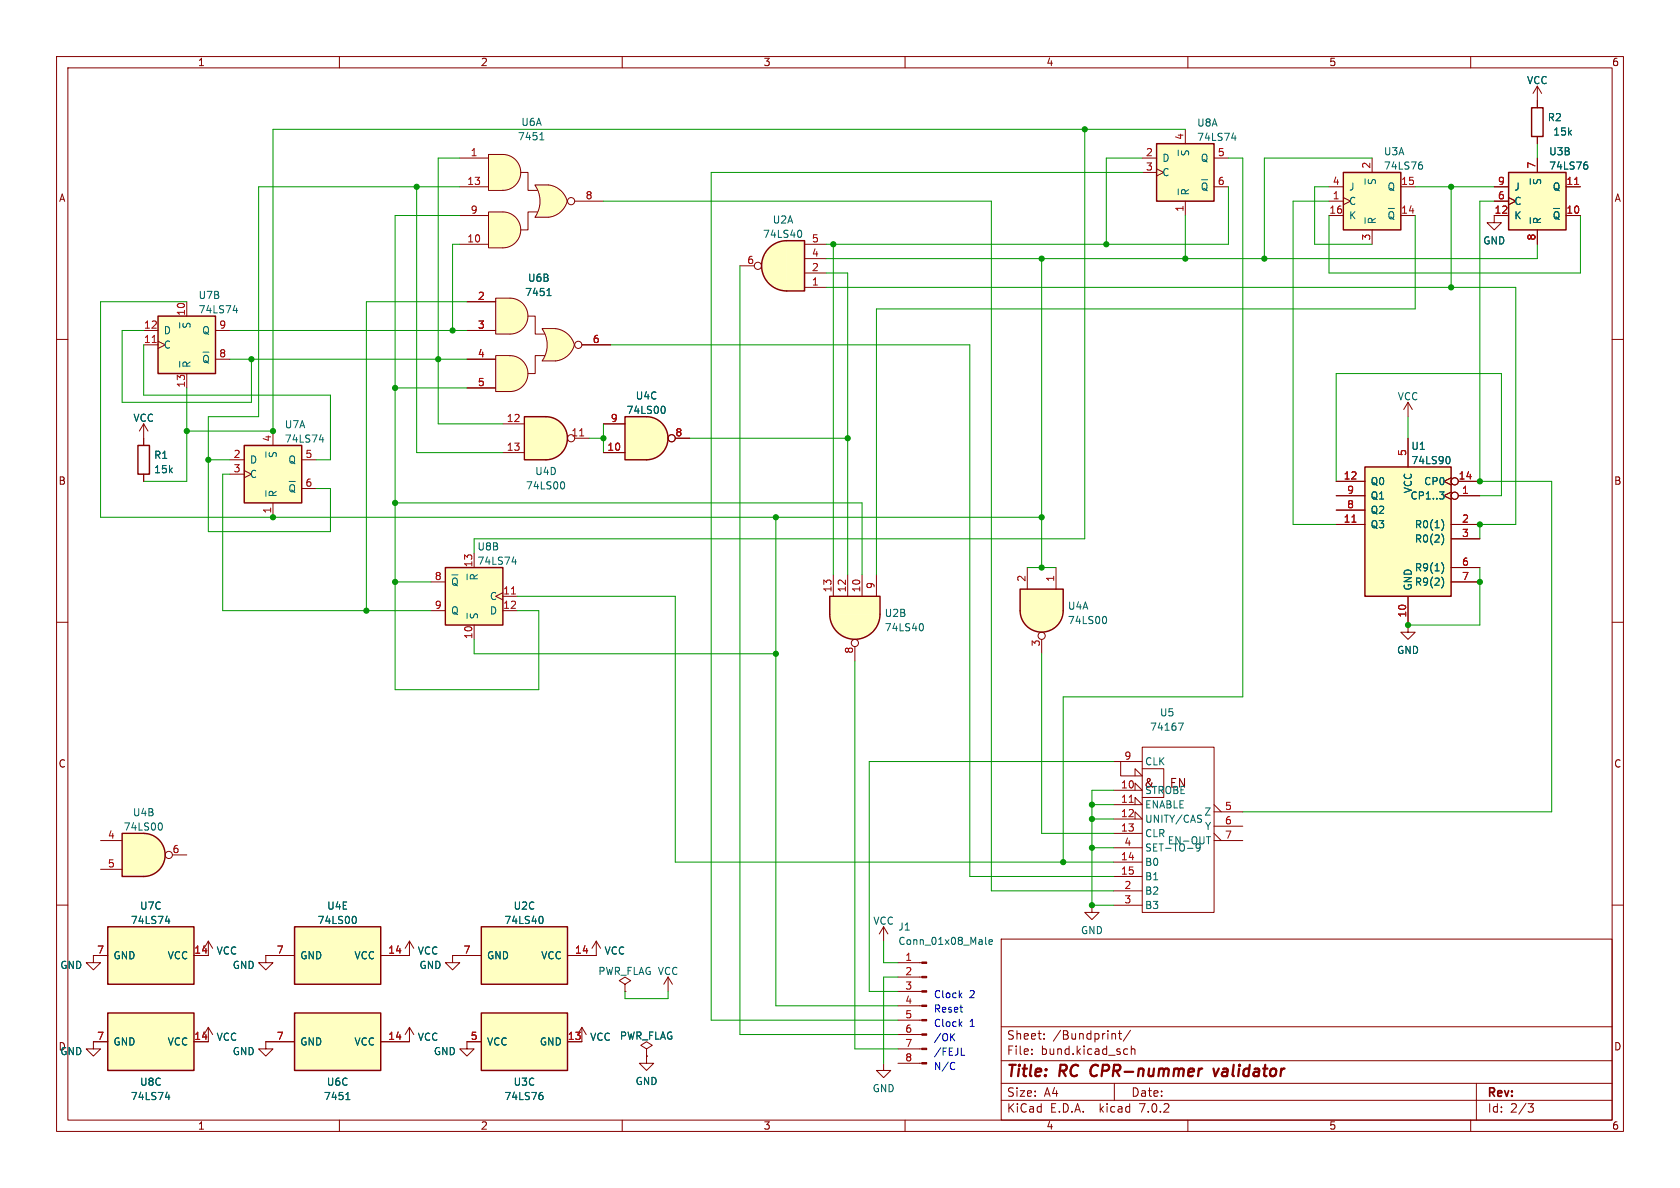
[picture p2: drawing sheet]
<svg xmlns="http://www.w3.org/2000/svg" width="297mm" height="210mm" viewBox="0 0 297 210" stroke-linecap="round" stroke-linejoin="round" font-family="sans-serif">
<g fill="none" stroke="#840000" stroke-width=".18">
<path d="M10 10h277v190h-277zM12 12h273v186h-273zM60 10v2M110 10v2M160 10v2M210 10v2M260 10v2M10 60h2M285 60h2M10 110h2M285 110h2M10 160h2"/>
<path d="M285 160h2M80 168.9h5.1M105.4 166.4l-.8 1.2M105.4 166.4v2.5h-5.1M105.4 166.4l.8 1.2M177 166h108v32h-108zM60 198v2M85.1 184.2h-2.6v1.2h1.3l-1.3 1.3-1.2-1.3h1.2M100.3 184.2h2.6M110 198v2M160 198v2M177 194.5h108"/>
<path d="M177 191.5h108M177 187.5h108M177 181.5h108M182.4 186.3v.1M182.4 185.5v.1M184.6 183.6v.1M184.6 182.8v.1M197 182.7l.2 .2v.8M197 191.5v3M197.7 182.7h.6M197.9 182.2v1.3l.4 .2M198.9 185.4l.5 .1"/>
<path d="M199.4 186.3l-.5 .1M199.9 182.1l-1.3 2M200 185.5l.2-.1 .4 .1v.9M200 184.9v1.5M210 198v2M260 198v2M261 191.5v6.5M270.1 195.1h1l-.5 .6 .4 .1 .1 .5-.3 .3h-.4"/>
</g>
<path d="M214.5 188.9l.3 1.3 .7-1.3" fill="none" stroke="#840000" stroke-width=".4"/>
<g fill="#ffffc2" stroke="#ffffc2" stroke-width=".18">
<path d="M85.1 179.1h15.2v10.1h-15.2z"/>
<path d="M85.1 163.8h15.2v10.2h-15.2z"/>
<path d="M136 43.8a4.4 4.4 0 0 1 3.1-1.3v8.9a4.4 4.4 0 0 1-4.1-2.7 4.4 4.4 0 0 1 1-4.9z"/>
</g>
<path d="M85.1 179.1h15.2v10.1h-15.2zM85.1 163.8h15.2v10.2h-15.2z" fill="none" stroke="#840000" stroke-width=".25"/>
<path d="M95.7 162a.79 .79 0 0 1 0 1.3M95.5 193.6h.3l.2 .2-.1 .5-.4 .1M95.6 193.1h.3" fill="none" stroke="#006464" stroke-width=".18"/>
<path d="M139.1 42.5h3.1v8.9h-3.1z" fill="#ffffc2"/>
<path d="M136 43.8a4.4 4.4 0 0 1 3.1-1.3h3.1v8.9h-3.1a4.4 4.4 0 0 1-4.1-2.7 4.4 4.4 0 0 1 1-4.9z" fill="none" stroke="#840000" stroke-width=".25"/>
<g fill="none" stroke="#840000" stroke-width=".18">
<path d="M130.8 47h2.5M142.2 50.8h3.8M142.2 48.3h3.8M142.2 45.7h3.8M142.2 43.2h3.8"/>
<circle cx="134" cy="47" r=".63"/>
</g>
<path d="M141.4 40.7a.79 .79 0 0 1 0 1.3" fill="none" stroke="#006464" stroke-width=".18"/>
<g fill="#ffffc2" stroke="#ffffc2" stroke-width=".18">
<path d="M88.9 37.5a3.2 3.2 0 0 1 3.2 3.1 3.2 3.2 0 0 1-3.2 3.2z"/>
<path d="M88.9 27.3a3.2 3.2 0 0 1 3.2 3.2 3.2 3.2 0 0 1-3.2 3.2z"/>
</g>
<g fill="#ffffc2">
<path d="M86.4 37.5h2.5v6.3h-2.5z"/>
<path d="M86.4 27.3h2.5v6.4h-2.5z"/>
<path d="M94.6 32.7h2.4v5.7h-2.4l.6-1.2 .3-1.1-.2-1.9z"/>
</g>
<g fill="#ffffc2" stroke="#ffffc2" stroke-width=".18">
<path d="M96.6 34.6l3.7 1a3.8 3.8 0 0 1-3.3 2.8z"/>
<path d="M97 32.7a3.9 3.9 0 0 1 3.3 2.9l-3.8 1z"/>
<path d="M19 179.1h15.3v10.1h-15.3z"/>
<path d="M19 163.8h15.3v10.2h-15.3z"/>
<path d="M25.4 147.3a3.8 3.8 0 0 1 3.8 3.8 3.8 3.8 0 0 1-3.8 3.8z"/>
</g>
<g fill="none" stroke="#840000" stroke-width=".18">
<path d="M81.3 27.9h5.1M81.3 33h5.1M81.3 38.1h5.1M86.4 37.5h2.5a3.2 3.2 0 0 1 3.2 3.1 3.2 3.2 0 0 1-3.2 3.2h-2.5zM86.4 27.3h2.5a3.2 3.2 0 0 1 3.2 3.2 3.2 3.2 0 0 1-3.2 3.2h-2.5zM92.1 30.5h1.2v3.2h1.7M94.6 32.7h2.4a3.9 3.9 0 0 1 3.3 2.9 3.8 3.8 0 0 1-3.3 2.8h-2.4l.6-1.2 .3-1.1-.2-1.9zM95 37.5h-1.7v3.1h-1.2M101.6 35.6h5.1M81.3 43.2h5.1M16.5 168.9h2.5M36.8 166.4v2.5h-2.5"/>
<path d="M36.8 166.4l-.7 1.2M36.8 166.4l.8 1.2M16.5 184.2h2.5M34.3 184.2h2.5M102.9 181.6l-.8 1.3M102.9 181.6v2.6M102.9 181.6l.7 1.3"/>
<circle cx="101" cy="35.6" r=".63"/>
</g>
<path d="M95.4 24.7h.8M95.7 23.6l.1-.2v1.3M29.2 162.8h.8M29.8 162.4v.9M29.2 194h.8M29.8 193.5v.9" fill="none" stroke="#006464" stroke-width=".18"/>
<path d="M19 179.1h15.3v10.1h-15.3zM19 163.8h15.3v10.2h-15.3z" fill="none" stroke="#840000" stroke-width=".25"/>
<path d="M21.6 147.3h3.8v7.6h-3.8z" fill="#ffffc2"/>
<path d="M27.9 55.9h10.2v10.1h-10.2zM24.4 78.7h2v5.1h-2zM43.2 78.7h10.1v10.2h-10.1zM78.7 100.3h10.2v10.2h-10.2zM21.6 147.3h3.8a3.8 3.8 0 0 1 3.8 3.8 3.8 3.8 0 0 1-3.8 3.8h-3.8zM52.1 179.1h15.2v10.1h-15.2zM52.1 163.8h15.2v10.2h-15.2z" fill="none" stroke="#840000" stroke-width=".25"/>
<g fill="none" stroke="#840000" stroke-width=".18">
<path d="M25.4 58.4h2.5M33 53.3v2.6M38.1 58.4h2.5M25.4 61h2.5M25.4 74.9v3.8M25.4 74.9l-.8 1.3M25.4 74.9l.8 1.3M27.9 60.3l1.3 .7-1.3 .6M33 66v2.6M38.1 63.5h2.5M48.3 76.2v2.5M25.4 83.8v1.3"/>
<path d="M40.6 81.3h2.6M40.6 83.8h2.6M43.2 83.2l1.2 .6-1.2 .7M48.3 88.9v2.5M53.3 81.3h2.6M53.3 86.4h2.6M83.8 97.8v2.5M76.2 108h2.5M76.2 102.9h2.5M83.8 110.5v2.5M88.9 104.8l-1.3 .6 1.3 .6M88.9 105.4h2.5"/>
<path d="M88.9 108h2.5M17.8 148.6h3.8M17.8 153.7h3.8M30.5 151.1h2.5M16.5 168.9v1.3h1.3l-1.3 1.3-1.3-1.3h1.3M52.1 168.9h-5.1v1.3h1.3l-1.3 1.3-1.3-1.3h1.3M72.4 166.4v2.5h-5.1M72.4 166.4l-.8 1.2M72.4 166.4l.8 1.2M80 168.9v1.3h1.3l-1.3 1.3-1.3-1.3h1.3M110.5 174l1-.6-1-.7-1 .7 1 .6v1.3M110.5 175.3h.1"/>
<path d="M118.1 172.7l-.8 1.3M118.1 172.7v2.6M118.1 172.7l.8 1.3M158.7 177.8h4.3M158.7 175.3h4.3M158.7 172.7h4.3M158.7 170.2h4.3M16.5 184.2v1.2h1.3l-1.3 1.3-1.3-1.3h1.3M36.8 181.6l-.7 1.3M36.8 181.6v2.6M36.8 181.6l.8 1.3M52.1 184.2h-5.1v1.2h1.3l-1.3 1.3-1.3-1.3h1.3"/>
<path d="M72.4 181.6v2.6h-5.1M72.4 181.6l-.8 1.3M72.4 181.6l.8 1.3M114.3 185.4l1-.6-1-.6-1 .6 1 .6v1.3M114.3 186.7h.1M114.3 186.7v1.3h1.3l-1.3 1.2-1.3-1.2h1.3M156.2 188v1.2h1.3l-1.3 1.3-1.3-1.3h1.3M158.7 188h4.3M158.7 185.4h4.3M158.7 182.9h4.3M158.7 180.3h4.3"/>
<circle cx="29.8" cy="151.1" r=".63"/>
</g>
<g fill="none" stroke="#006464" stroke-width=".18">
<path d="M31.8 57v1M32.4 57.1l-.1 .5 .3 .3M41.2 54.9h.8M41.8 54.5v.8M31.8 63.9v1M32.6 64l-.3 .2v.5h1.3M35.9 62.2h1.1M36 63.2a.42 .42 0 0 1 .4-.4 .42 .42 0 0 1 .4 .4M47 79.9v.9M47.6 80v.5l.2 .2M56.5 77.7h.7M57.1 77.3v.9"/>
<path d="M47 86.7v1.1M47.8 86.9l-.2 .2v.5h1.2M51.1 85.1h1.1M51.2 86.1a.42 .42 0 0 1 .5-.4 .42 .42 0 0 1 .4 .4M90.5 99.3h.8M91.1 98.9v.9M79.9 101.6h1.1M80 102.6a.42 .42 0 0 1 .4-.4 .42 .42 0 0 1 .4 .4M82.6 101.5v1M82.6 108.4v.9M83.2 108.5l-.1 .5 .3 .2M83.4 101.6l-.3 .2v.5h1.3"/>
<path d="M28.4 145.5a.79 .79 0 0 1 0 1.2M62.7 162a.79 .79 0 0 1 0 1.3M174.2 165.7v1.1l.2 .2M174.8 166.5l.7-.1-.1-.2-.4-.1-.2 .2 .1 .6h.5M61.1 194.4h.8M61.4 193.3l.1-.2v1.3"/>
</g>
<g fill="#ffffc2" stroke="#ffffc2" stroke-width=".18">
<path d="M78.7 100.3h10.2v10.2h-10.2z"/>
<path d="M52.1 179.1h15.2v10.1h-15.2z"/>
<path d="M52.1 163.8h15.2v10.2h-15.2z"/>
<path d="M43.2 78.7h10.1v10.2h-10.1z"/>
<path d="M27.9 55.9h10.2v10.1h-10.2z"/>
<path d="M146.7 108.6h8.9a4.4 4.4 0 0 1-4.5 4.4 4.4 4.4 0 0 1-4.4-4.4z"/>
</g>
<path d="M26.9 60.6h.7M90.4 105h.7" fill="none" stroke="#a90000" stroke-width=".18"/>
<g fill="#840000" stroke="#840000" stroke-width=".18">
<path d="M163 187.8h.8v.3h-.8z"/>
<path d="M163 185.3h.8v.2h-.8z"/>
<path d="M163 182.8h.8v.2h-.8z"/>
<path d="M163 180.2h.8v.3h-.8z"/>
<path d="M163 177.7h.8v.2h-.8z"/>
<path d="M163 175.1h.8v.3h-.8z"/>
<path d="M163 172.6h.8v.2h-.8z"/>
<path d="M163 170.1h.8v.2h-.8z"/>
</g>
<path d="M146.7 105.4h8.9v3.2h-8.9z" fill="#ffffc2"/>
<path d="M146.7 105.4h8.9v3.2a4.4 4.4 0 0 1-4.5 4.4 4.4 4.4 0 0 1-4.4-4.4z" fill="none" stroke="#840000" stroke-width=".25"/>
<g fill="none" stroke="#840000" stroke-width=".18">
<path d="M147.3 101.6v3.8M149.9 101.6v3.8M151.1 114.3v2.5M152.4 101.6v3.8M154.9 101.6v3.8"/>
<circle cx="151.1" cy="113.7" r=".63"/>
</g>
<path d="M162.9 110.2a.79 .79 0 0 1 0 1.3" fill="none" stroke="#006464" stroke-width=".18"/>
<path d="M180.3 108h7.7a3.8 3.8 0 0 1-3.9 3.7 3.8 3.8 0 0 1-3.8-3.7z" fill="#ffffc2" stroke="#ffffc2" stroke-width=".18"/>
<path d="M180.3 104.1h7.7v3.9h-7.7z" fill="#ffffc2"/>
<path d="M180.3 104.1h7.7v3.9a3.8 3.8 0 0 1-3.9 3.7 3.8 3.8 0 0 1-3.8-3.7z" fill="none" stroke="#840000" stroke-width=".25"/>
<g fill="none" stroke="#840000" stroke-width=".18">
<path d="M181.6 100.3v3.8M184.1 113v2.6M186.7 100.3v3.8M193 160v1.3h1.3l-1.3 1.3-1.2-1.3h1.2"/>
<circle cx="184.1" cy="112.4" r=".63"/>
</g>
<path d="M195.3 109a.79 .79 0 0 1 0 1.2" fill="none" stroke="#006464" stroke-width=".18"/>
<path d="M114.3 73.7a3.8 3.8 0 0 1 3.8 3.8 3.8 3.8 0 0 1-3.8 3.8z" fill="#ffffc2" stroke="#ffffc2" stroke-width=".18"/>
<path d="M110.5 73.7h3.8v7.6h-3.8z" fill="#ffffc2"/>
<path d="M204.5 25.4h10.1v10.2h-10.1zM110.5 73.7h3.8a3.8 3.8 0 0 1 3.8 3.8 3.8 3.8 0 0 1-3.8 3.8h-3.8z" fill="none" stroke="#840000" stroke-width=".25"/>
<g fill="none" stroke="#840000" stroke-width=".18">
<path d="M201.9 27.9h2.6M201.9 30.5h2.6M204.5 29.8l1.2 .7-1.2 .6M209.5 22.9v2.5M209.5 35.6v2.5M214.6 27.9h2.6M214.6 33h2.6M106.7 74.9h3.8M119.4 77.5h2.5M106.7 80h3.8M196.8 139.7h5.1l-1.2-1.3v1.3M196.8 134.6h5.1"/>
<path d="M198.1 134.6v2.6h3.8l-1.2-1.3v1.3M201.9 132.1h12.7v29.2h-12.7zM201.9 135.9h3.8v5.1h-3.8M196.8 142.2h5.1l-1.2-1.2v1.2M196.8 144.8h5.1l-1.2-1.3v1.3M196.8 147.3h5.1M196.8 152.4h5.1M196.8 154.9h5.1M196.8 157.5h5.1M196.8 149.9h5.1M214.6 143.5h5.1M214.6 142.2l1.3 1.3"/>
<path d="M214.6 146.1h5.1M214.6 148.6h5.1M214.6 147.3l1.3 1.3M156.2 163.8l-.8 1.3M156.2 163.8v2.6M156.2 163.8l.8 1.3M196.8 160h5.1"/>
<circle cx="118.7" cy="77.5" r=".63"/>
</g>
<g fill="none" stroke="#006464" stroke-width=".18">
<path d="M208.3 26.5v1M208.3 33.4v1M208.9 26.7v.4l.2 .3M209.1 33.5l-.2 .3v.4h1.2M212.4 31.8h1.1M212.5 32.8a.42 .42 0 0 1 .4-.5 .42 .42 0 0 1 .5 .5M217.7 24.4h.8M218.4 24v.8M117.3 71.8a.79 .79 0 0 1 0 1.3M208.3 127.8h.9l-.6 1.3M212.2 149.9l-.3 .5h-.3M212.4 144.9v.1"/>
<path d="M213.3 147.9h.7"/>
</g>
<path d="M199.6 141.8h.8" fill="none" stroke="#a90000" stroke-width=".18"/>
<g fill="#ffffc2" stroke="#ffffc2" stroke-width=".18">
<path d="M204.5 25.4h10.1v10.2h-10.1z"/>
<path d="M96.5 73.7a3.8 3.8 0 0 1 3.8 3.8 3.8 3.8 0 0 1-3.8 3.8z"/>
</g>
<path d="M92.7 73.7h3.8v7.6h-3.8z" fill="#ffffc2"/>
<path d="M92.7 73.7h3.8a3.8 3.8 0 0 1 3.8 3.8 3.8 3.8 0 0 1-3.8 3.8h-3.8z" fill="none" stroke="#840000" stroke-width=".25"/>
<g fill="none" stroke="#840000" stroke-width=".18">
<path d="M88.9 74.9h3.8M101.6 77.5h2.5M88.9 80h3.8"/>
<circle cx="101" cy="77.5" r=".63"/>
</g>
<path d="M102.5 77.1h.7" fill="none" stroke="#a90000" stroke-width=".18"/>
<path d="M99.5 85.2a.79 .79 0 0 1 0 1.2" fill="none" stroke="#006464" stroke-width=".18"/>
<g fill="#ffffc2" stroke="#ffffc2" stroke-width=".18">
<path d="M90.2 62.9a3.2 3.2 0 0 1 3.1 3.1 3.2 3.2 0 0 1-3.1 3.2z"/>
<path d="M90.2 52.7a3.2 3.2 0 0 1 3.1 3.2 3.2 3.2 0 0 1-3.1 3.2z"/>
</g>
<g fill="#ffffc2">
<path d="M87.6 62.9h2.6v6.3h-2.6z"/>
<path d="M87.6 52.7h2.6v6.4h-2.6z"/>
<path d="M95.8 58.1h2.4v5.7h-2.4l.7-1.2 .2-1.1-.2-1.9z"/>
</g>
<g fill="#ffffc2" stroke="#ffffc2" stroke-width=".18">
<path d="M97.8 60l3.7 1a3.8 3.8 0 0 1-3.3 2.8z"/>
<path d="M98.2 58.1a3.9 3.9 0 0 1 3.3 2.9l-3.7 1z"/>
<path d="M266.7 30.5h10.2v10.1h-10.2z"/>
<path d="M237.5 30.5h10.1v10.1h-10.1z"/>
<path d="M241.3 82.6h15.2v22.8h-15.2z"/>
</g>
<g fill="none" stroke="#840000" stroke-width=".18">
<path d="M271.8 15.2v3.9M271.8 15.2l-.8 1.3M271.8 15.2l.7 1.3M234.9 38.1h2.6M234.9 33h2.6M234.9 35.6h2.6M237.5 34.9l1.3 .7-1.3 .6M242.6 27.9v2.6M247.6 38.1h2.6M247.6 33h2.6M264.2 33h2.5M264.2 35.6h2.5"/>
<path d="M266.7 34.9l1.3 .7-1.3 .6M266.7 38.1h-2.5v1.3h1.2l-1.2 1.2-1.3-1.2h1.3M271.8 24.1v1.3M271.8 27.9v2.6M276.9 38.1h2.5M276.9 33h2.5M82.5 53.3h5.1M82.5 58.4h5.1M87.6 52.7h2.6a3.2 3.2 0 0 1 3.1 3.2 3.2 3.2 0 0 1-3.1 3.2h-2.6zM93.3 55.9h1.3v3.2h1.7M95.8 58.1h2.4a3.9 3.9 0 0 1 3.3 2.9 3.8 3.8 0 0 1-3.3 2.8h-2.4l.7-1.2 .2-1.1-.2-1.9zM242.6 40.6v2.6"/>
<path d="M271.8 40.6v2.6M25.4 77.5v1.2M82.5 63.5h5.1M82.5 68.6h5.1M87.6 62.9h2.6a3.2 3.2 0 0 1 3.1 3.1 3.2 3.2 0 0 1-3.1 3.2h-2.6zM96.3 62.9h-1.7v3.1h-1.3M102.9 61h5M106.7 74.9h3.8M119.4 77.5h2.5M248.9 71.1l.8 1.3M248.9 71.1v2.6M248.9 77.5v5.1"/>
<path d="M248.9 71.1l-.7 1.3M25.4 83.8v1.3M106.7 80h3.8M236.2 87.6h5.1M236.2 92.7h5.1M236.2 85.1h5.1M236.2 90.2h5.1M256.5 87l-1.2 .6 1.2 .7M256.5 84.5l-1.2 .6 1.2 .6M256.5 92.7h5.1M256.5 95.3h5.1M257.8 87.6h3.8"/>
<path d="M257.8 85.1h3.8M248.9 105.4v6.4h-1.3l1.3 1.2 1.3-1.2h-1.3M256.5 100.3h5.1M256.5 102.9h5.1M16.5 168.9h2.5M34.3 168.9h2.5M47 168.9h5.1M67.3 168.9h5.1M80 168.9h5.1M100.3 168.9h5.1M16.5 184.2h2.5M34.3 184.2h2.5"/>
<path d="M47 184.2h5.1M67.3 184.2h5.1M82.5 184.2h2.6M100.3 184.2h2.6M114.3 186.7h.1"/>
<circle cx="102.2" cy="61" r=".63"/>
<circle cx="118.7" cy="77.5" r=".63"/>
<circle cx="257.2" cy="85.1" r=".63"/>
<circle cx="257.2" cy="87.6" r=".63"/>
</g>
<g fill="none" stroke="#006464" stroke-width=".18">
<path d="M241.3 31.6v1M241.3 38.5v1M241.9 31.7v.5l.2 .3M242.1 38.6l-.2 .2v.5h1.3M245.4 36.8h1.1M245.5 37.8a.42 .42 0 0 1 .5-.4 .42 .42 0 0 1 .4 .4M251 29.1h.3l.2 .3-.1 .4-.4 .1M251.1 28.6h.3M270.5 31.6v1M270.5 38.5v1M271.2 31.7l-.1 .5 .2 .3M271.3 38.6l-.2 .2v.5h1.3"/>
<path d="M274.6 36.8h1.1M274.8 37.8a.42 .42 0 0 1 .4-.4 .42 .42 0 0 1 .4 .4M280.2 29.1l.4 .1 .1 .2-.1 .4-.4 .1M280.3 28.6h.3M96.7 52.3h.7M96.9 51.2l.2-.2v1.3M117.3 71.8a.79 .79 0 0 1 0 1.3M254.5 86.9h.8l-.4 .5M254.9 91.9a1.49 1.49 0 0 1 0 1.8M254.9 94.4a1.49 1.49 0 0 1 0 1.9M254.9 99.5a1.49 1.49 0 0 1 0 1.8M255.2 87.5l.1 .2-.1 .5"/>
<path d="M256 80.7a.79 .79 0 0 1 0 1.3M254.9 102.1a1.49 1.49 0 0 1 0 1.8M29.2 162.8h.8M29.8 162.4v.9M62.7 162a.79 .79 0 0 1 0 1.3M95.7 162a.79 .79 0 0 1 0 1.3M29.2 194h.8M29.8 193.5v.9M61.1 194.4h.8M61.4 193.3l.1-.2v1.3M95.5 193.6h.3l.2 .2-.1 .5-.4 .1M95.6 193.1h.3"/>
</g>
<path d="M270.8 19.1h2v5h-2zM237.5 30.5h10.1v10.1h-10.1zM266.7 30.5h10.2v10.1h-10.2zM241.3 82.6h15.2v22.8h-15.2z" fill="none" stroke="#840000" stroke-width=".25"/>
<path d="M278.4 32.6h.7M239 92.3h.7" fill="none" stroke="#a90000" stroke-width=".18"/>
<path d="M168.2 183.3l.6 .7M168.5 187.8l.3 .1M168.8 189l-.3 .1M168.8 182.7l-.7 .8M169.9 186.5h.6" fill="none" stroke="#0000c2" stroke-width=".18"/>
<g fill="none" stroke="#009600" stroke-width=".18">
<path d="M73.7 33v47h15.2M81.3 33h-35.6v40.7h-8.9v20.3h21.6v-7.6h-2.5M81.3 38.1h-11.5v83.8h25.4v-13.9h-3.8M81.3 27.9h-3.8v47h11.4M106.7 35.6h68.6v121.9h21.5M191.8 22.9v72.4h-108v2.5M201.9 30.5h-76.2v149.8h33M201.9 27.9h-6.3v15.3M209.5 22.9h-161.2v53.3h-15.3M209.5 38.1v7.6M217.2 27.9h2.5v95.3h-31.7v29.2M217.2 33v10.2h-71.2"/>
<path d="M234.9 35.6h-6.3v57.1h7.6M234.9 33h-2.5v10.2h10.2M234.9 38.1v10.2h44.5v-10.2M242.6 27.9h-19.1v17.8M250.2 38.1v16.5h-95.3v47M250.2 33h14M256.5 33v17.8M264.2 35.6h-2.6v49.5h12.7v58.4h-54.6M271.8 25.4v2.5M25.4 58.4h-3.8v12.7h22.8v-7.6M33 53.3h-15.2v38.1h166.3M40.6 58.4h41.9"/>
<path d="M81.3 43.2h-1.3v15.2M82.5 53.3h-17.7v54.7M130.8 47v135.9h27.9M146 50.8h122v41.9h-6.4v2.6M146 48.3h3.9v53.3M147.3 43.2v58.4M184.1 45.7v54.6M271.8 43.2v2.5h-125.8M25.4 61v8.9h33v11.4h-2.5M33 68.6v16.5h-7.6M40.6 63.5h41.9M69.8 68.6h12.7"/>
<path d="M104.1 77.5h2.6M106.7 74.9v5.1M107.9 61h63.5v93.9h25.4M121.9 77.5h28M248.9 73.7v3.8M36.8 81.3h3.8M40.6 83.8h-1.2v24.2h36.8M69.8 88.9h82.6v12.7M137.2 91.4v86.4h21.5M236.2 85.1v-19.1h29.2v21.6h-3.8M69.8 102.9h6.4M83.8 113v2.6h53.4"/>
<path d="M91.4 105.4h28v47h77.4M151.1 116.8v68.6h7.6M181.6 100.3h5.1M184.1 115.6v31.7h12.7M261.6 100.3v10.2h-12.7M196.8 139.7h-3.8v20.3h3.8M196.8 134.6h-43.1v40.7h5M193 142.2h3.8M193 144.8h3.8M193 149.9h3.8M110.5 175.3v1.2h7.6v-1.2M156.2 166.4v3.8h2.5"/>
<path d="M158.7 172.7h-2.5v15.3"/>
</g>
<g fill="#009600" stroke="#009600" stroke-width=".18">
<circle cx="184.1" cy="45.7" r=".46"/>
<circle cx="147.3" cy="43.2" r=".46"/>
<circle cx="64.8" cy="108" r=".46"/>
<circle cx="69.8" cy="88.9" r=".46"/>
<circle cx="69.8" cy="102.9" r=".46"/>
<circle cx="137.2" cy="91.4" r=".46"/>
<circle cx="137.2" cy="115.6" r=".46"/>
<circle cx="106.7" cy="77.5" r=".46"/>
<circle cx="149.9" cy="77.5" r=".46"/>
<circle cx="193" cy="149.9" r=".46"/>
<circle cx="184.1" cy="91.4" r=".46"/>
<circle cx="184.1" cy="100.3" r=".46"/>
<circle cx="193" cy="142.2" r=".46"/>
<circle cx="193" cy="144.8" r=".46"/>
<circle cx="191.8" cy="22.9" r=".46"/>
<circle cx="195.6" cy="43.2" r=".46"/>
<circle cx="36.8" cy="81.3" r=".46"/>
<circle cx="48.3" cy="91.4" r=".46"/>
<circle cx="48.3" cy="76.2" r=".46"/>
<circle cx="248.9" cy="110.5" r=".46"/>
<circle cx="209.5" cy="45.7" r=".46"/>
<circle cx="261.6" cy="92.7" r=".46"/>
<circle cx="261.6" cy="102.9" r=".46"/>
<circle cx="223.5" cy="45.7" r=".46"/>
<circle cx="256.5" cy="50.8" r=".46"/>
<circle cx="256.5" cy="33" r=".46"/>
<circle cx="261.6" cy="85.1" r=".46"/>
<circle cx="188" cy="152.4" r=".46"/>
<circle cx="193" cy="160" r=".46"/>
<circle cx="80" cy="58.4" r=".46"/>
<circle cx="44.4" cy="63.5" r=".46"/>
<circle cx="33" cy="76.2" r=".46"/>
<circle cx="69.8" cy="68.6" r=".46"/>
<circle cx="77.5" cy="63.5" r=".46"/>
<circle cx="73.7" cy="33" r=".46"/>
</g>
<g font-size="2.8" fill="#840000">
<text x="178" y="190.8">Title:</text>
<text x="187.4" y="190.8">RC CPR-nummer</text>
<text x="215.9" y="190.8">validator</text>
</g>
<g font-size="2.1" fill="#006464">
<text x="202.2" y="139.4">&amp;</text>
<text x="206.7" y="139.4">EN</text>
</g>
<g font-size="2.1" fill="#840000">
<text x="178" y="183.9">Sheet:</text>
<text x="186.2" y="183.9">/Bundprint/</text>
<text x="178" y="186.6">File:</text>
<text x="184" y="186.6">bund.kicad_sch</text>
<text x="178" y="196.8">KiCad</text>
<text x="178" y="194">Size:</text>
<text x="184.6" y="194">A4</text>
<text x="185.7" y="196.8">E.D.A.</text>
<text x="194.4" y="196.8">kicad</text>
<text x="200" y="194">Date:</text>
<text x="201.5" y="196.8">7.0.2</text>
<text x="263" y="194.2">Rev:</text>
<text x="263" y="196.8">Id:</text>
<text x="267" y="196.8">2/3</text>
</g>
<g font-size="1.8" fill="#840000">
<text x="35" y="11.8">1</text>
<text x="85" y="11.8">2</text>
<text x="135" y="11.8">3</text>
<text x="185" y="11.8">4</text>
<text x="235" y="11.8">5</text>
<text x="285" y="11.8">6</text>
<text x="10.4" y="35.8">A</text>
<text x="285.4" y="35.8">A</text>
<text x="10.3" y="85.8">B</text>
<text x="285.3" y="85.8">B</text>
<text x="10.3" y="135.8">C</text>
<text x="285.3" y="135.8">C</text>
<text x="285.3" y="185.8">D</text>
<text x="35" y="199.8">1</text>
<text x="85" y="199.8">2</text>
<text x="135" y="199.8">3</text>
<text x="185" y="199.8">4</text>
<text x="235" y="199.8">5</text>
<text x="285" y="199.8">6</text>
</g>
<g font-size="1.8" fill="#006464">
<text x="269.9" y="15">VCC</text>
<text x="92.1" y="22.4">U6A</text>
<text x="211.6" y="22.5">U8A</text>
<text x="273.6" y="21.6">R2</text>
<text x="91.5" y="25">7451</text>
<text x="205.5" y="28.8">D</text>
<text x="211" y="27.8" transform="rotate(-90 211 27.8)">~{S}</text>
<text x="211.6" y="25.1">74LS74</text>
<text x="212.2" y="28.8">Q</text>
<text x="244.6" y="27.6">U3A</text>
<text x="273.8" y="27.6">U3B</text>
<text x="274.7" y="24.1">15k</text>
<text x="205.5" y="31.3">C</text>
<text x="211" y="34.5" transform="rotate(-90 211 34.5)">~{R}</text>
<text x="212.2" y="34.5">~{Q}</text>
<text x="238.5" y="33.8">J</text>
<text x="244" y="32.8" transform="rotate(-90 244 32.8)">~{S}</text>
<text x="244.6" y="30.1">74LS76</text>
<text x="245.2" y="33.8">Q</text>
<text x="267.7" y="33.8">J</text>
<text x="273.2" y="32.8" transform="rotate(-90 273.2 32.8)">~{S}</text>
<text x="273.8" y="30.1">74LS76</text>
<text x="274.4" y="33.8">Q</text>
<text x="136.6" y="39.7">U2A</text>
<text x="238.5" y="36.4">C</text>
<text x="238.5" y="38.9">K</text>
<text x="244" y="39.6" transform="rotate(-90 244 39.6)">~{R}</text>
<text x="245.2" y="39.5">~{Q}</text>
<text x="267.7" y="38.9">K</text>
<text x="267.7" y="36.4">C</text>
<text x="273.2" y="39.6" transform="rotate(-90 273.2 39.6)">~{R}</text>
<text x="274.4" y="39.5">~{Q}</text>
<text x="134.8" y="42.2">74LS40</text>
<text x="262.2" y="43.4">GND</text>
<text x="35" y="53">U7B</text>
<text x="92.8" y="52.5">7451</text>
<text x="93.3" y="50">U6B</text>
<text x="29" y="59.2">D</text>
<text x="34.5" y="58.2" transform="rotate(-90 34.5 58.2)">~{S}</text>
<text x="35" y="55.5">74LS74</text>
<text x="35.6" y="59.2">Q</text>
<text x="29" y="61.8">C</text>
<text x="34.5" y="65" transform="rotate(-90 34.5 65)">~{R}</text>
<text x="35.6" y="64.9">~{Q}</text>
<text x="112.3" y="70.8">U4C</text>
<text x="247" y="70.9">VCC</text>
<text x="23.5" y="74.7">VCC</text>
<text x="50.3" y="75.9">U7A</text>
<text x="110.7" y="73.3">74LS00</text>
<text x="27.2" y="81.3">R1</text>
<text x="27.2" y="83.8">15k</text>
<text x="44.2" y="82.1">D</text>
<text x="49.7" y="81.1" transform="rotate(-90 49.7 81.1)">~{S}</text>
<text x="50.3" y="78.4">74LS74</text>
<text x="50.9" y="82.1">Q</text>
<text x="249.4" y="79.7">U1</text>
<text x="249.4" y="82.2">74LS90</text>
<text x="44.2" y="84.6">C</text>
<text x="49.7" y="87.9" transform="rotate(-90 49.7 87.9)">~{R}</text>
<text x="50.9" y="87.8">~{Q}</text>
<text x="92.9" y="86.7">74LS00</text>
<text x="94.6" y="84.1">U4D</text>
<text x="242.3" y="85.9">Q0</text>
<text x="242.3" y="88.5">Q1</text>
<text x="249.2" y="88.5">CP1..3</text>
<text x="249.7" y="87.3" transform="rotate(-90 249.7 87.3)">VCC</text>
<text x="251.6" y="85.9">CP0</text>
<text x="242.3" y="93.5">Q3</text>
<text x="242.3" y="91">Q2</text>
<text x="250" y="93.5">R0(1)</text>
<text x="84.3" y="97.5">U8B</text>
<text x="84.3" y="100">74LS74</text>
<text x="250" y="96.1">R0(2)</text>
<text x="250" y="101.2">R9(1)</text>
<text x="79.8" y="104.3">~{Q}</text>
<text x="85.3" y="102.7" transform="rotate(-90 85.3 102.7)">~{R}</text>
<text x="86.5" y="106.2">C</text>
<text x="188.7" y="107.9">U4A</text>
<text x="249.7" y="104.4" transform="rotate(-90 249.7 104.4)">GND</text>
<text x="250" y="103.7">R9(2)</text>
<text x="79.8" y="108.8">Q</text>
<text x="85.3" y="109.5" transform="rotate(-90 85.3 109.5)">~{S}</text>
<text x="86.5" y="108.8">D</text>
<text x="156.3" y="109.2">U2B</text>
<text x="156.3" y="111.7">74LS40</text>
<text x="188.7" y="110.5">74LS00</text>
<text x="246.9" y="115.8">GND</text>
<text x="203.2" y="129.3">74167</text>
<text x="205" y="126.8">U5</text>
<text x="202.4" y="135.4">CLK</text>
<text x="202.4" y="140.5">STROBE</text>
<text x="202.4" y="143.1">ENABLE</text>
<text x="21.8" y="147">74LS00</text>
<text x="23.4" y="144.4">U4B</text>
<text x="202.4" y="145.6">UNITY/CAS</text>
<text x="202.4" y="148.1">CLR</text>
<text x="206.3" y="149.4">EN-OUT</text>
<text x="212.8" y="144.3">Z</text>
<text x="212.9" y="146.9">Y</text>
<text x="202.4" y="153.2">B0</text>
<text x="202.4" y="155.8">B1</text>
<text x="202.4" y="150.7">SET-TO-9</text>
<text x="24.7" y="161">U7C</text>
<text x="57.8" y="161">U4E</text>
<text x="90.7" y="161">U2C</text>
<text x="202.4" y="158.3">B2</text>
<text x="202.4" y="160.8">B3</text>
<text x="23.1" y="163.5">74LS74</text>
<text x="56.1" y="163.5">74LS00</text>
<text x="89.1" y="163.5">74LS40</text>
<text x="154.3" y="163.6">VCC</text>
<text x="158.8" y="164.7">J1</text>
<text x="158.8" y="167.2">Conn_01x08_Male</text>
<text x="191" y="165.3">GND</text>
<text x="10.6" y="171.4">GND</text>
<text x="20.1" y="169.7">GND</text>
<text x="29.5" y="169.7">VCC</text>
<text x="38.2" y="168.9">VCC</text>
<text x="41.1" y="171.4">GND</text>
<text x="53.1" y="169.7">GND</text>
<text x="62.5" y="169.7">VCC</text>
<text x="73.8" y="168.9">VCC</text>
<text x="74.1" y="171.4">GND</text>
<text x="86.1" y="169.7">GND</text>
<text x="95.6" y="169.7">VCC</text>
<text x="105.7" y="172.5">PWR_FLAG VCC</text>
<text x="106.8" y="168.9">VCC</text>
<text x="10.3" y="185.8">D</text>
<text x="20.1" y="185">GND</text>
<text x="29.5" y="185">VCC</text>
<text x="38.2" y="184.1">VCC</text>
<text x="53.1" y="185">GND</text>
<text x="62.5" y="185">VCC</text>
<text x="73.8" y="184.1">VCC</text>
<text x="86.1" y="185">VCC</text>
<text x="95.3" y="185">GND</text>
<text x="104.3" y="184.1">VCC</text>
<text x="109.5" y="183.9">PWR_FLAG</text>
<text x="10.6" y="186.7">GND</text>
<text x="41.1" y="186.7">GND</text>
<text x="76.6" y="186.7">GND</text>
<text x="112.3" y="192">GND</text>
<text x="23.1" y="194.6">74LS74</text>
<text x="24.7" y="192.1">U8C</text>
<text x="57.2" y="194.6">7451</text>
<text x="57.7" y="192.1">U6C</text>
<text x="89.1" y="194.6">74LS76</text>
<text x="90.7" y="192.1">U3C</text>
<text x="154.2" y="193.2">GND</text>
</g>
<g font-size="1.8" fill="#a90000">
<text x="83.2" y="27.7">1</text>
<text x="202.5" y="27.7">2</text>
<text x="209.3" y="24.8" transform="rotate(-90 209.3 24.8)">4</text>
<text x="215.2" y="27.7">5</text>
<text x="242.3" y="29.9" transform="rotate(-90 242.3 29.9)">2</text>
<text x="271.5" y="29.9" transform="rotate(-90 271.5 29.9)">7</text>
<text x="82.5" y="32.8">13</text>
<text x="103.5" y="35.3">8</text>
<text x="202.5" y="30.2">3</text>
<text x="215.2" y="32.8">6</text>
<text x="235.6" y="35.3">1</text>
<text x="235.6" y="32.8">4</text>
<text x="247.6" y="32.8">15</text>
<text x="264.8" y="35.3">6</text>
<text x="264.8" y="32.8">9</text>
<text x="276.9" y="32.8">11</text>
<text x="83.2" y="37.8">9</text>
<text x="209.3" y="37.5" transform="rotate(-90 209.3 37.5)">1</text>
<text x="234.9" y="37.8">16</text>
<text x="247.6" y="37.8">14</text>
<text x="264.2" y="37.8">12</text>
<text x="276.9" y="37.8">10</text>
<text x="82.5" y="42.9">10</text>
<text x="132" y="46.7">6</text>
<text x="143.5" y="45.5">4</text>
<text x="143.5" y="42.9">5</text>
<text x="242.3" y="42.6" transform="rotate(-90 242.3 42.6)">3</text>
<text x="271.5" y="42.6" transform="rotate(-90 271.5 42.6)">8</text>
<text x="84.4" y="53.1">2</text>
<text x="143.5" y="50.5">1</text>
<text x="143.5" y="48">2</text>
<text x="25.4" y="58.2">12</text>
<text x="32.8" y="55.9" transform="rotate(-90 32.8 55.9)">10</text>
<text x="38.7" y="58.2">9</text>
<text x="84.4" y="58.2">3</text>
<text x="25.4" y="60.7">11</text>
<text x="38.7" y="63.2">8</text>
<text x="84.4" y="63.2">4</text>
<text x="104.7" y="60.7">6</text>
<text x="32.8" y="68.6" transform="rotate(-90 32.8 68.6)">13</text>
<text x="84.4" y="68.3">5</text>
<text x="89.5" y="74.7">12</text>
<text x="101" y="77.2">11</text>
<text x="107.9" y="74.7">9</text>
<text x="119.3" y="77.2">8</text>
<text x="41.2" y="81">2</text>
<text x="41.2" y="83.6">3</text>
<text x="48" y="78.1" transform="rotate(-90 48 78.1)">4</text>
<text x="53.9" y="81">5</text>
<text x="89.5" y="79.8">13</text>
<text x="107.3" y="79.8">10</text>
<text x="248.7" y="80.7" transform="rotate(-90 248.7 80.7)">5</text>
<text x="53.9" y="86.1">6</text>
<text x="237.5" y="84.8">12</text>
<text x="238.1" y="89.9">8</text>
<text x="238.1" y="87.4">9</text>
<text x="257.8" y="84.8">14</text>
<text x="258.4" y="87.4">1</text>
<text x="48" y="90.8" transform="rotate(-90 48 90.8)">1</text>
<text x="237.5" y="92.5">11</text>
<text x="258.4" y="92.5">2</text>
<text x="258.4" y="95">3</text>
<text x="83.6" y="100.3" transform="rotate(-90 83.6 100.3)">13</text>
<text x="258.4" y="100.1">6</text>
<text x="76.8" y="102.6">8</text>
<text x="76.8" y="107.7">9</text>
<text x="88.9" y="105.2">11</text>
<text x="88.9" y="107.7">12</text>
<text x="147.1" y="104.8" transform="rotate(-90 147.1 104.8)">13</text>
<text x="149.6" y="104.8" transform="rotate(-90 149.6 104.8)">12</text>
<text x="152.1" y="104.8" transform="rotate(-90 152.1 104.8)">10</text>
<text x="154.7" y="104.2" transform="rotate(-90 154.7 104.2)">9</text>
<text x="181.4" y="102.9" transform="rotate(-90 181.4 102.9)">2</text>
<text x="186.4" y="102.9" transform="rotate(-90 186.4 102.9)">1</text>
<text x="258.4" y="102.6">7</text>
<text x="83.6" y="113" transform="rotate(-90 83.6 113)">10</text>
<text x="248.7" y="109.2" transform="rotate(-90 248.7 109.2)">10</text>
<text x="150.9" y="115.6" transform="rotate(-90 150.9 115.6)">8</text>
<text x="183.9" y="114.3" transform="rotate(-90 183.9 114.3)">3</text>
<text x="198.7" y="134.4">9</text>
<text x="198.1" y="139.4">10</text>
<text x="198.1" y="142">11</text>
<text x="216.5" y="143.3">5</text>
<text x="19" y="148.3">4</text>
<text x="198.1" y="144.5">12</text>
<text x="198.1" y="147.1">13</text>
<text x="198.7" y="149.6">4</text>
<text x="216.5" y="145.8">6</text>
<text x="216.5" y="148.3">7</text>
<text x="19" y="153.4">5</text>
<text x="30.4" y="150.9">6</text>
<text x="198.1" y="152.1">14</text>
<text x="198.1" y="154.7">15</text>
<text x="198.7" y="157.2">2</text>
<text x="198.7" y="159.8">3</text>
<text x="17.1" y="168.7">7</text>
<text x="34.3" y="168.7">14</text>
<text x="48.9" y="168.7">7</text>
<text x="68.6" y="168.7">14</text>
<text x="81.9" y="168.7">7</text>
<text x="101.6" y="168.7">14</text>
<text x="160" y="169.9">1</text>
<text x="160" y="172.5">2</text>
<text x="160" y="175">3</text>
<text x="160" y="177.5">4</text>
<text x="17.1" y="183.9">7</text>
<text x="34.3" y="183.9">14</text>
<text x="48.9" y="183.9">7</text>
<text x="68.6" y="183.9">14</text>
<text x="83.2" y="183.9">5</text>
<text x="100.3" y="183.9">13</text>
<text x="160" y="180.1">5</text>
<text x="160" y="182.6">6</text>
<text x="160" y="185.2">7</text>
<text x="160" y="187.7">8</text>
</g>
<g font-size="1.8" fill="#0000c2">
<text x="165.1" y="176.5">Clock</text>
<text x="165.1" y="179.1">Reset</text>
<text x="171.4" y="176.5">2</text>
<text x="165.1" y="181.6">Clock</text>
<text x="165.1" y="184.2">/OK</text>
<text x="171.4" y="181.6">1</text>
<text x="165.1" y="186.7">/FEJL</text>
<text x="165.1" y="189.2">N/C</text>
</g>
</svg>
